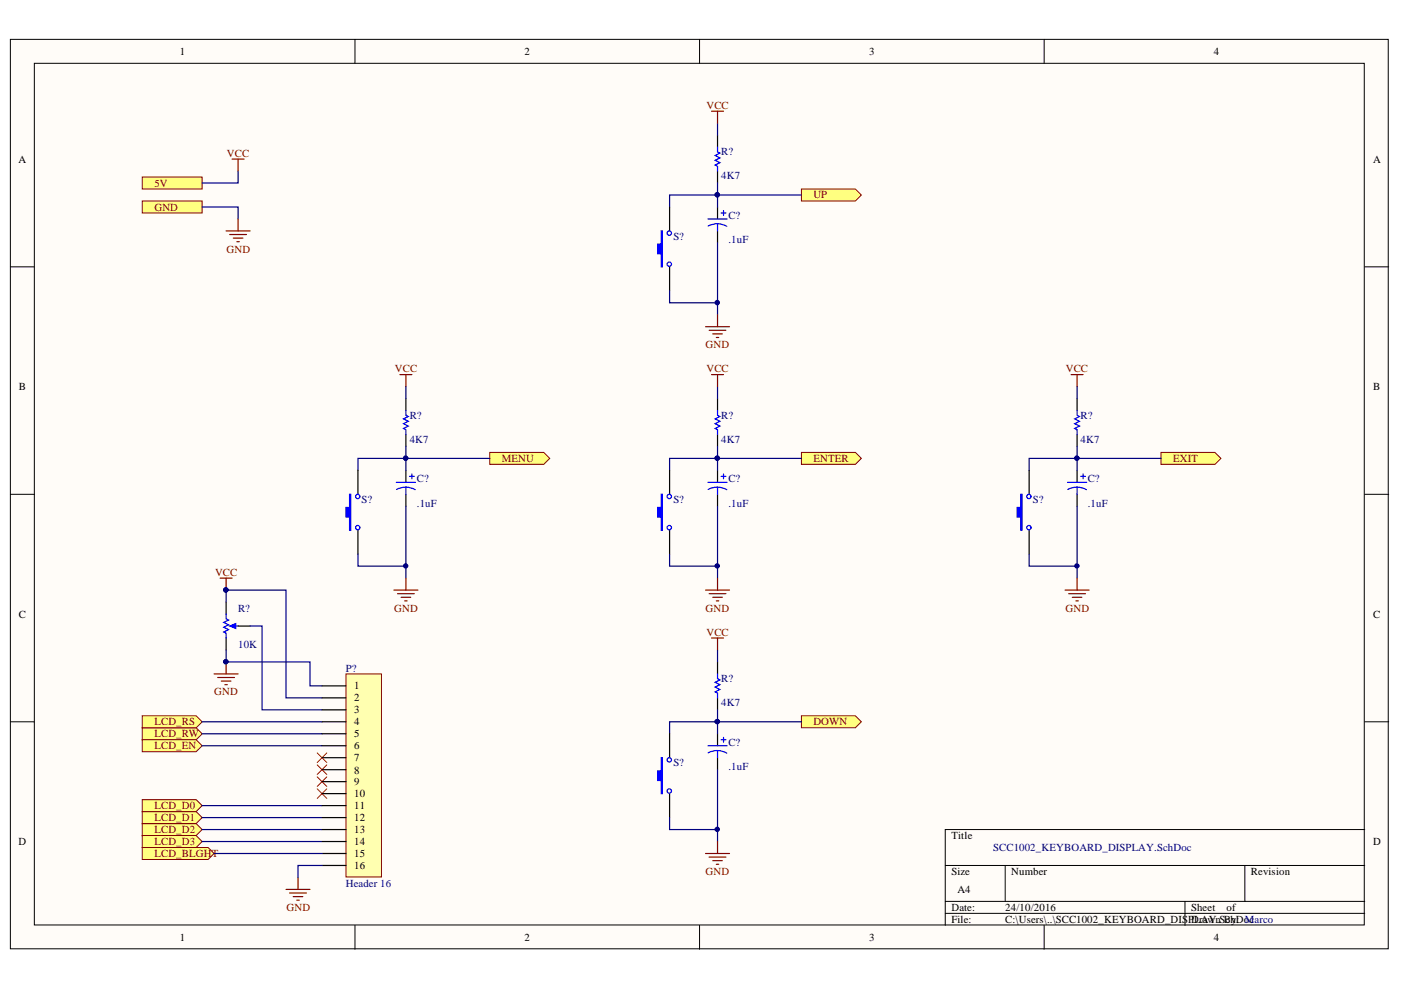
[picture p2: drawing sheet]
<svg xmlns="http://www.w3.org/2000/svg" width="297mm" height="210mm" viewBox="0 0 297 210" stroke-linecap="round" stroke-linejoin="round" font-family="sans-serif">
<g fill="#fffcf8" stroke="#000" stroke-width=".21">
<path d="M2.2 8.3h292.1v192.9h-292.1z"/>
<path d="M7.3 13.4h282v182.7h-282z"/>
</g>
<g fill="none" stroke="#000" stroke-width=".21">
<path d="M75.3 8.3v5.1M148.3 8.3v5.1M221.4 8.3v5.1M2.2 56.6h5.1M289.4 56.6h5M2.2 104.8h5.1M289.4 104.8h5M2.2 153h5.1M289.4 153h5M289.4 175.9h-89v20.3M75.3 196.2v5.1M148.3 196.2v5.1"/>
<path d="M200.4 183.5h89M200.4 191.1h89M200.4 193.7h89M213.1 183.5v7.6M221.4 196.2v5.1M251.2 191.1v5.1M263.9 183.5v7.6"/>
</g>
<g fill="#ffff80" stroke="#800000" stroke-width=".21">
<path d="M246.2 95.9h11.4l1.3 1.3-1.3 1.3h-11.4z" fill-rule="evenodd"/>
<path d="M169.9 95.9h11.5l1.2 1.3-1.2 1.3h-11.5z" fill-rule="evenodd"/>
<path d="M103.8 95.9h11.5l1.3 1.3-1.3 1.3h-11.5z" fill-rule="evenodd"/>
<path d="M169.9 151.8h11.5l1.2 1.2-1.2 1.3h-11.5z" fill-rule="evenodd"/>
<path d="M169.9 40.1h11.5l1.2 1.2-1.2 1.3h-11.5z" fill-rule="evenodd"/>
<path d="M30.2 177.2h11.4l1.3 1.2-1.3 1.3h-11.4z" fill-rule="evenodd"/>
<path d="M30.2 174.6h11.4l1.3 1.3-1.3 1.3h-11.4z" fill-rule="evenodd"/>
<path d="M30.2 172.1h11.4l1.3 1.2-1.3 1.3h-11.4z" fill-rule="evenodd"/>
<path d="M30.2 169.5h11.4l1.3 1.3-1.3 1.3h-11.4z" fill-rule="evenodd"/>
<path d="M30.2 154.3h11.4l1.3 1.3-1.3 1.2h-11.4z" fill-rule="evenodd"/>
<path d="M30.2 151.8h11.4l1.3 1.2-1.3 1.3h-11.4z" fill-rule="evenodd"/>
<path d="M30.2 156.8h11.4l1.3 1.3-1.3 1.3h-11.4z" fill-rule="evenodd"/>
<path d="M30.2 42.6h12.7v2.6h-12.7z" fill-rule="evenodd"/>
<path d="M30.2 37.5h12.7v2.6h-12.7z" fill-rule="evenodd"/>
</g>
<path d="M47.9 127.7v2.5M47.9 135.3v2.5" fill="none" stroke="#000" stroke-width=".25"/>
<path d="M49.2 132.7h1.3" fill="none" stroke="#00f" stroke-width=".25"/>
<path d="M48.7 132.7l1.3-.5v1z" fill="#00f"/>
<path d="M228.4 87v1.1l.5 .2-1 .5 1 .5-1 .5 1 .5-1 .5 .5 .3v1M226.3 102.3h4.1M228.4 103.3l.8 .1 1.1 .4M228.4 103.3l-1.3 .2-.7 .3M228.4 103.3v1.5M229.1 101h1M229.6 100.5v1M47.9 130.2v1l.5 .3-1 .5 1 .5-1 .5 1 .5-1 .5 .5 .3v1M48.7 132.7l1.3-.5v1z" fill="none" stroke="#00f" stroke-width=".25"/>
<path d="M218.2 99.7v5.1M228.4 84.5v2.5M228.4 92.1v2.6M228.4 99.7v2.6M218.2 112.4v5.1M228.4 104.8v2.5M50.5 132.7h2.5" fill="none" stroke="#000" stroke-width=".25"/>
<g fill="none" stroke="#800000" stroke-width=".25">
<path d="M227.1 79.4h2.5M228.4 79.4v2.6M46.7 122.6h2.5M47.9 122.6v2.5M225.8 125.1h5.1M226.6 125.9h3.5M227.3 126.6h2.1M228.1 127.4h.5M228.4 122.6v2.5M45.4 142.9h5.1M46.2 143.6h3.5M46.9 144.4h2.1"/>
<path d="M47.7 145.2h.5M47.9 140.3v2.6"/>
</g>
<g fill="#000080" stroke="#000080" stroke-width=".21">
<circle cx="47.9" cy="125.1" r=".47"/>
<circle cx="47.9" cy="140.3" r=".46"/>
<circle cx="228.3" cy="97.1" r=".46"/>
</g>
<g fill="none" stroke="#000080" stroke-width=".25">
<path d="M228.4 94.7v2.5h-10.2v2.5M228.4 82v2.5M228.4 107.3v15.3M47.9 137.8v2.5h17.8v5.1h2.6M47.9 127.7v-2.6h12.7v22.9h7.7M53 132.7h2.6v17.8h12.7M42.9 153h25.4M42.9 155.6h25.4M42.9 158.1h25.4M42.9 170.8h25.4M42.9 173.3h25.4M42.9 175.9h25.4"/>
<path d="M42.9 178.4h25.4"/>
</g>
<path d="M67.3 159.6l2 2.1M69.3 159.6l-2 2.1M67.3 162.2l2 2M67.3 164.7l2 2M67.3 167.3l2 2M69.3 162.2l-2 2M69.3 164.7l-2 2M69.3 167.3l-2 2" fill="none" stroke="#f00" stroke-width=".21"/>
<path d="M216.4 104.8h.3v7.6h-.3v-2.8h-.7v-2h.7z" fill-rule="evenodd" fill="#00f"/>
<g fill="none" stroke="#00f" stroke-width=".25">
<path d="M152.1 31.2v1l.5 .3-1 .5 1 .5-1 .5 1 .5-1 .5 .5 .3v1M150.1 46.4h4.1M152.1 47.4l1.2 .2 .8 .4M152.1 47.4l-1.2 .2-.8 .3M152.1 47.4v1.6M152.9 45.2h1M153.4 44.6v1.1M216.4 104.8h.3v7.6h-.3v-2.8h-.7v-2h.7z"/>
<circle cx="218.2" cy="111.9" r=".46"/>
<circle cx="218.2" cy="105.3" r=".46"/>
</g>
<path d="M50.5 36.3v2.5h-7.6M152.1 38.8v2.5h-10.1v2.6M152.1 26.1v2.6M42.9 43.9h7.6v2.5M152.1 51.5v15.2M246.2 97.2h-17.8v2.5M218.2 117.5v2.5h10.2" fill="none" stroke="#000080" stroke-width=".25"/>
<g fill="#000080" stroke="#000080" stroke-width=".21">
<circle cx="228.3" cy="120" r=".46"/>
<circle cx="228.3" cy="97.1" r=".46"/>
<circle cx="152.1" cy="41.3" r=".46"/>
</g>
<g fill="none" stroke="#800000" stroke-width=".25">
<path d="M49.2 33.7h2.6M50.5 33.7v2.6M150.9 23.6h2.5M152.1 23.6v2.5M47.9 49h5.1M48.7 49.7h3.6M49.5 50.5h2M50.2 51.2h.5M50.5 46.4v2.6M149.6 69.3h5.1M150.4 70h3.5M151.1 70.8h2"/>
<path d="M151.9 71.6h.5M152.1 66.7v2.6"/>
</g>
<path d="M152.1 28.7v2.5M152.1 36.3v2.5M142 43.9v5.1M142 56.6v5.1M152.1 43.9v2.5M152.1 49v2.5" fill="none" stroke="#000" stroke-width=".25"/>
<path d="M140.2 49h.2v7.6h-.2v-2.8h-.8v-2h.8z" fill-rule="evenodd" fill="#00f"/>
<g fill="none" stroke="#00f" stroke-width=".25">
<path d="M140.2 49h.2v7.6h-.2v-2.8h-.8v-2h.8zM152.1 87v1.1l.5 .2-1 .5 1 .5-1 .5 1 .5-1 .5 .5 .3v1M150.1 102.3h4.1M152.1 103.3l.8 .1 1.2 .4M152.1 103.3l-1.2 .2-.8 .3M152.1 103.3v1.5M152.9 101h1M153.4 100.5v1"/>
<circle cx="141.9" cy="49.4" r=".47"/>
<circle cx="141.9" cy="56" r=".46"/>
</g>
<path d="M169.9 41.3h-17.8v2.6M142 61.7v2.5h10.1M152.1 94.7v2.5h-10.1v2.5M152.1 82v2.5M152.1 107.3v15.3" fill="none" stroke="#000080" stroke-width=".25"/>
<g fill="#000080" stroke="#000080" stroke-width=".21">
<circle cx="152.1" cy="64.2" r=".47"/>
<circle cx="152.1" cy="41.3" r=".46"/>
<circle cx="152.1" cy="97.1" r=".46"/>
</g>
<path d="M142 99.7v5.1M152.1 84.5v2.5M152.1 92.1v2.6M152.1 99.7v2.6M142 112.4v5.1M152.1 104.8v2.5" fill="none" stroke="#000" stroke-width=".25"/>
<path d="M150.9 79.4h2.5M152.1 79.4v2.6M149.6 125.1h5.1M150.4 125.9h3.5M151.1 126.6h2M151.9 127.4h.5M152.1 122.6v2.5" fill="none" stroke="#800000" stroke-width=".25"/>
<path d="M140.2 104.8h.2v7.6h-.2v-2.8h-.8v-2h.8z" fill-rule="evenodd" fill="#00f"/>
<g fill="none" stroke="#00f" stroke-width=".25">
<path d="M140.2 104.8h.2v7.6h-.2v-2.8h-.8v-2h.8zM150.1 158.1h4.1M152.1 159.1l1.2 .2 .8 .4M152.1 159.1l-.8 .1-1.2 .4M152.1 142.9v1l.5 .3-1 .5 1 .5-1 .5 1 .5-1 .5 .5 .2v1.1M152.1 159.1v1.6M152.9 156.8h1M153.4 156.3v1.1"/>
<circle cx="141.9" cy="111.9" r=".46"/>
<circle cx="141.9" cy="105.3" r=".46"/>
</g>
<path d="M169.9 97.2h-17.8v2.5M142 117.5v2.5h10.1M152.1 137.8v2.5M152.1 150.5v2.5h-10.1v2.6M152.1 163.2v15.2" fill="none" stroke="#000080" stroke-width=".25"/>
<g fill="#000080" stroke="#000080" stroke-width=".21">
<circle cx="152.1" cy="120" r=".46"/>
<circle cx="152.1" cy="97.1" r=".46"/>
<circle cx="152.1" cy="153" r=".46"/>
</g>
<path d="M142 155.6v5.1M152.1 140.3v2.6M152.1 148v2.5M152.1 155.6v2.5M142 168.3v5M152.1 160.7v2.5" fill="none" stroke="#000" stroke-width=".25"/>
<path d="M150.9 135.3h2.5M152.1 135.3v2.5M152.1 178.4v2.6M149.6 181h5.1M150.4 181.7h3.5M151.1 182.5h2M151.9 183.2h.5" fill="none" stroke="#800000" stroke-width=".25"/>
<path d="M140.2 160.7h.2v7.6h-.2v-2.8h-.8v-2.1h.8z" fill-rule="evenodd" fill="#00f"/>
<g fill="none" stroke="#00f" stroke-width=".25">
<path d="M86.1 87v1.1l.5 .2-1 .5 1 .5-1 .5 1 .5-1 .5 .5 .3v1M84 102.3h4.1M86.1 103.3l.8 .1 1.1 .4M86.1 103.3l-1.3 .2-.7 .3M86.1 103.3v1.5M86.8 101h1M87.3 100.5v1M140.2 160.7h.2v7.6h-.2v-2.8h-.8v-2.1h.8z"/>
<circle cx="141.9" cy="161.1" r=".46"/>
<circle cx="141.9" cy="167.7" r=".46"/>
</g>
<path d="M86.1 94.7v2.5h-10.2v2.5M86.1 82v2.5M86.1 107.3v15.3M169.9 153h-17.8v2.6M142 173.3v2.6h10.1" fill="none" stroke="#000080" stroke-width=".25"/>
<g fill="#000080" stroke="#000080" stroke-width=".21">
<circle cx="152.1" cy="175.8" r=".46"/>
<circle cx="152.1" cy="153" r=".46"/>
<circle cx="86" cy="97.1" r=".46"/>
</g>
<path d="M75.9 99.7v5.1M86.1 84.5v2.5M86.1 92.1v2.6M86.1 99.7v2.6M75.9 112.4v5.1M86.1 104.8v2.5" fill="none" stroke="#000" stroke-width=".25"/>
<path d="M84.8 79.4h2.5M86.1 79.4v2.6M83.5 125.1h5.1M84.3 125.9h3.5M85 126.6h2.1M85.8 127.4h.5M86.1 122.6v2.5" fill="none" stroke="#800000" stroke-width=".25"/>
<path d="M74.1 104.8h.3v7.6h-.3v-2.8h-.7v-2h.7z" fill-rule="evenodd" fill="#00f"/>
<g fill="none" stroke="#00f" stroke-width=".25">
<path d="M74.1 104.8h.3v7.6h-.3v-2.8h-.7v-2h.7z"/>
<circle cx="75.8" cy="111.9" r=".46"/>
<circle cx="75.8" cy="105.3" r=".46"/>
</g>
<path d="M103.8 97.2h-17.7v2.5M75.9 117.5v2.5h10.2" fill="none" stroke="#000080" stroke-width=".25"/>
<g fill="#000080" stroke="#000080" stroke-width=".21">
<circle cx="86" cy="120" r=".46"/>
<circle cx="86" cy="97.1" r=".46"/>
</g>
<path d="M73.4 142.9h7.5v43h-7.5z" fill="#ffffb0" stroke="#800000" stroke-width=".21"/>
<g fill="none" stroke="#000" stroke-width=".25">
<path d="M68.3 145.4h5.1M68.3 148h5.1M68.3 150.5h5.1M68.3 153h5.1M68.3 155.6h5.1M68.3 158.1h5.1M68.3 160.7h5.1M68.3 163.2h5.1M68.3 165.7h5.1M68.3 168.3h5.1M68.3 170.8h5.1M68.3 173.3h5.1"/>
<path d="M68.3 175.9h5.1M68.3 178.4h5.1M68.3 181h5.1M68.3 183.5h5.1"/>
</g>
<path d="M60.6 188.6h5.1M61.4 189.3h3.6M62.2 190.1h2M62.9 190.9h.5M63.2 186v2.6" fill="none" stroke="#800000" stroke-width=".25"/>
<path d="M68.3 183.5h-5.1v2.5" fill="none" stroke="#000080" stroke-width=".25"/>
<path d="M30.2 179.7h13.9l1.3 1.3-1.3 1.2h-13.9z" fill-rule="evenodd" fill="#ffff80" stroke="#800000" stroke-width=".21"/>
<path d="M45.4 181h22.9" fill="none" stroke="#000080" stroke-width=".25"/>
<g font-size="2.3">
<text x="38.1" y="11.7">1</text>
<text x="111.2" y="11.7">2</text>
<text x="184.3" y="11.7">3</text>
<text x="257.4" y="11.7">4</text>
<text x="3.9" y="34.5">A</text>
<text x="291.1" y="34.5">A</text>
<text x="4" y="82.7">B</text>
<text x="291.1" y="82.7">B</text>
<text x="4" y="131">C</text>
<text x="291.1" y="131">C</text>
<text x="75.1" y="146.2">1</text>
<text x="75.1" y="148.7">2</text>
<text x="75.1" y="151.2">3</text>
<text x="75.1" y="153.8">4</text>
<text x="75.1" y="156.3">5</text>
<text x="75.1" y="158.9">6</text>
<text x="75.1" y="161.4">7</text>
<text x="75.1" y="164">8</text>
<text x="75.1" y="166.5">9</text>
<text x="75.1" y="169.1">10</text>
<text x="75.1" y="171.6">11</text>
<text x="3.9" y="179.2">D</text>
<text x="75.1" y="174.1">12</text>
<text x="75.1" y="176.7">13</text>
<text x="75.1" y="179.2">14</text>
<text x="201.7" y="177.9">Title</text>
<text x="291.1" y="179.2">D</text>
<text x="75.1" y="181.8">15</text>
<text x="75.1" y="184.3">16</text>
<text x="201.7" y="185.6">Size</text>
<text x="214.4" y="185.6">Number</text>
<text x="265.2" y="185.6">Revision</text>
<text x="203" y="189.4">A4</text>
<text x="201.7" y="193.2">Date:</text>
<text x="201.7" y="195.7">File:</text>
<text x="213.1" y="193.2">24/10/2016</text>
<text x="213.1" y="195.7">C:\Users\..\SCC1002_KEYBOARD_DISPLAY.SchDoMarco</text>
<text x="252.5" y="193.2">Sheet</text>
<text x="252.5" y="195.7">Drawn By:</text>
<text x="260.1" y="193.2">of</text>
<text x="264.9" y="195.7">c</text>
<text x="38.1" y="199.5">1</text>
<text x="111.2" y="199.5">2</text>
<text x="184.3" y="199.5">3</text>
<text x="257.4" y="199.5">4</text>
</g>
<g font-size="2.3" fill="#800000">
<text x="149.8" y="23.1">VCC</text>
<text x="48.1" y="33.2">VCC</text>
<text x="32.7" y="39.5">5V</text>
<text x="32.7" y="44.7">GND</text>
<text x="172.4" y="42.1">UP</text>
<text x="48" y="53.6">GND</text>
<text x="149.6" y="73.8">GND</text>
<text x="83.7" y="78.9">VCC</text>
<text x="149.8" y="78.9">VCC</text>
<text x="226" y="78.9">VCC</text>
<text x="106.4" y="97.9">MENU</text>
<text x="172.4" y="97.9">ENTER</text>
<text x="248.7" y="97.9">EXIT</text>
<text x="45.6" y="122.1">VCC</text>
<text x="83.6" y="129.7">GND</text>
<text x="149.6" y="129.7">GND</text>
<text x="225.9" y="129.7">GND</text>
<text x="149.8" y="134.8">VCC</text>
<text x="45.4" y="147.4">GND</text>
<text x="32.7" y="153.8">LCD_RS</text>
<text x="172.4" y="153.8">DOWN</text>
<text x="32.7" y="156.3">LCD_RW</text>
<text x="32.7" y="158.9">LCD_EN</text>
<text x="32.7" y="171.6">LCD_D0</text>
<text x="32.7" y="179.2">LCD_D3</text>
<text x="32.7" y="176.7">LCD_D2</text>
<text x="32.7" y="174.1">LCD_D1</text>
<text x="32.7" y="181.8">LCD_BLGHT</text>
<text x="149.6" y="185.6">GND</text>
<text x="60.7" y="193.2">GND</text>
</g>
<g font-size="2.3" fill="#000080">
<text x="152.9" y="33">R?</text>
<text x="152.9" y="38">4K7</text>
<text x="154.4" y="46.5">C?</text>
<text x="142.8" y="50.8">S?</text>
<text x="154.4" y="51.5">.1uF</text>
<text x="86.9" y="88.8">R?</text>
<text x="152.9" y="88.8">R?</text>
<text x="229.1" y="88.8">R?</text>
<text x="86.9" y="93.9">4K7</text>
<text x="152.9" y="93.9">4K7</text>
<text x="229.1" y="93.9">4K7</text>
<text x="76.6" y="106.6">S?</text>
<text x="88.4" y="107.4">.1uF</text>
<text x="88.4" y="102.2">C?</text>
<text x="142.8" y="106.6">S?</text>
<text x="154.4" y="107.4">.1uF</text>
<text x="154.4" y="102.2">C?</text>
<text x="219" y="106.6">S?</text>
<text x="230.6" y="107.4">.1uF</text>
<text x="230.6" y="102.2">C?</text>
<text x="50.5" y="129.7">R?</text>
<text x="50.5" y="137.3">10K</text>
<text x="73.3" y="142.4">P?</text>
<text x="152.9" y="149.7">4K7</text>
<text x="152.9" y="144.7">R?</text>
<text x="154.4" y="158.1">C?</text>
<text x="142.8" y="162.4">S?</text>
<text x="154.4" y="163.2">.1uF</text>
<text x="210.6" y="180.5">SCC1002_KEYBOARD_DISPLAY.SchDoc</text>
<text x="73.3" y="188.1">Header 16</text>
</g>
</svg>
